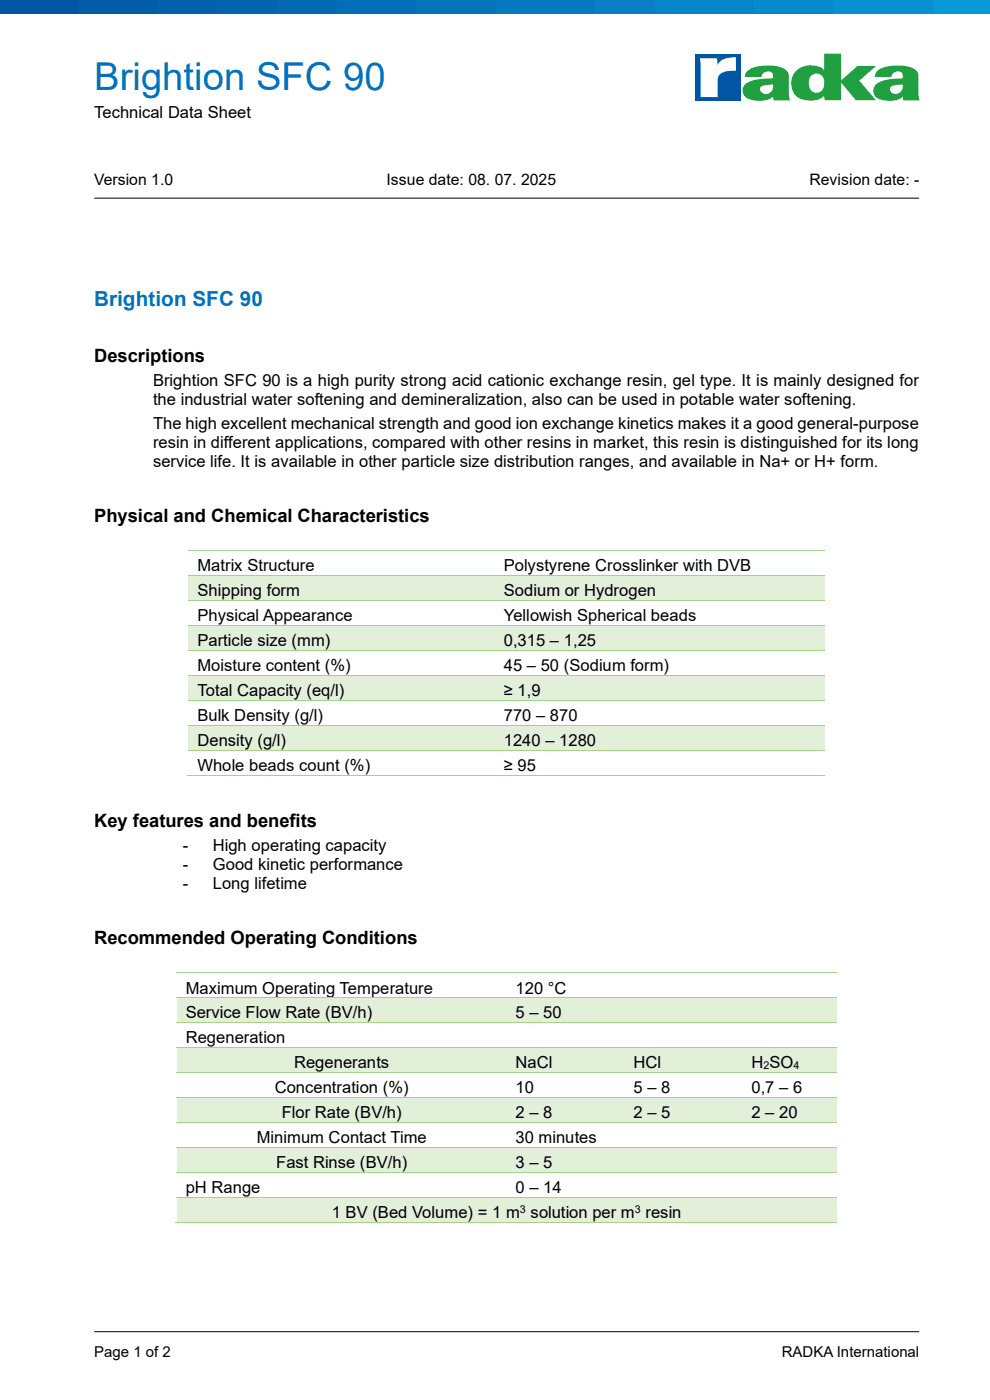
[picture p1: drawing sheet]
<svg xmlns="http://www.w3.org/2000/svg" width="210mm" height="297mm" viewBox="0 0 210 297" stroke-linecap="round" stroke-linejoin="round" font-family="sans-serif">
<path d="M0 0h6.1v2.9h-6.1z" fill="#0054a2"/>
<path d="M4 0h6.3v2.9h-6.3z" fill="#0055a3"/>
<path d="M8.2 0h6.3v2.9h-6.3z" fill="#0057a4"/>
<path d="M12.4 0h6.3v2.9h-6.3z" fill="#0158a5"/>
<path d="M16.6 0h6.4v2.9h-6.4z" fill="#015aa6"/>
<path d="M20.8 0h6.4v2.9h-6.4z" fill="#015ba8"/>
<path d="M25.1 0h6.3v2.9h-6.3z" fill="#015ca9"/>
<path d="M29.3 0h6.3v2.9h-6.3z" fill="#015eaa"/>
<path d="M33.5 0h6.3v2.9h-6.3z" fill="#015fab"/>
<path d="M37.7 0h6.3v2.9h-6.3z" fill="#0260ac"/>
<path d="M41.9 0h6.4v2.9h-6.4z" fill="#0262ad"/>
<path d="M46.1 0h6.4v2.9h-6.4z" fill="#0263ae"/>
<path d="M50.3 0h6.4v2.9h-6.4z" fill="#0265af"/>
<path d="M54.6 0h6.3v2.9h-6.3z" fill="#0266b0"/>
<path d="M58.8 0h6.3v2.9h-6.3z" fill="#0367b1"/>
<path d="M63 0h6.3v2.9h-6.3z" fill="#0369b3"/>
<path d="M67.2 0h6.3v2.9h-6.3z" fill="#036ab4"/>
<path d="M71.4 0h6.4v2.9h-6.4z" fill="#036cb5"/>
<path d="M75.6 0h6.4v2.9h-6.4z" fill="#036db6"/>
<path d="M79.9 0h6.3v2.9h-6.3z" fill="#036eb7"/>
<path d="M84.1 0h6.3v2.9h-6.3z" fill="#0470b8"/>
<path d="M88.3 0h6.3v2.9h-6.3z" fill="#0471b9"/>
<path d="M92.5 0h6.3v2.9h-6.3z" fill="#0473ba"/>
<path d="M96.7 0h6.3v2.9h-6.3z" fill="#0474bb"/>
<path d="M100.9 0h6.4v2.9h-6.4z" fill="#0475bc"/>
<path d="M105.2 0h6.3v2.9h-6.3z" fill="#0577be"/>
<path d="M109.4 0h6.3v2.9h-6.3z" fill="#0578bf"/>
<path d="M113.6 0h6.3v2.9h-6.3z" fill="#0579c0"/>
<path d="M117.8 0h6.3v2.9h-6.3z" fill="#057bc1"/>
<path d="M122 0h6.3v2.9h-6.3z" fill="#057cc2"/>
<path d="M126.2 0h6.4v2.9h-6.4z" fill="#067ec3"/>
<path d="M130.5 0h6.3v2.9h-6.3z" fill="#067fc4"/>
<path d="M134.7 0h6.3v2.9h-6.3z" fill="#0680c5"/>
<path d="M138.9 0h6.3v2.9h-6.3z" fill="#0682c6"/>
<path d="M143.1 0h6.3v2.9h-6.3z" fill="#0683c7"/>
<path d="M147.3 0h6.3v2.9h-6.3z" fill="#0685c9"/>
<path d="M151.5 0h6.3v2.9h-6.3z" fill="#0786ca"/>
<path d="M155.7 0h6.4v2.9h-6.4z" fill="#0787cb"/>
<path d="M160 0h6.3v2.9h-6.3z" fill="#0789cc"/>
<path d="M164.2 0h6.3v2.9h-6.3z" fill="#078acd"/>
<path d="M168.4 0h6.3v2.9h-6.3z" fill="#078cce"/>
<path d="M172.6 0h6.3v2.9h-6.3z" fill="#088dcf"/>
<path d="M176.8 0h6.3v2.9h-6.3z" fill="#088ed0"/>
<path d="M181 0h6.4v2.9h-6.4z" fill="#0890d1"/>
<path d="M185.3 0h6.3v2.9h-6.3z" fill="#0891d2"/>
<path d="M189.5 0h6.3v2.9h-6.3z" fill="#0892d4"/>
<path d="M193.7 0h6.3v2.9h-6.3z" fill="#0894d5"/>
<path d="M197.9 0h6.3v2.9h-6.3z" fill="#0995d6"/>
<path d="M202.1 0h6.3v2.9h-6.3z" fill="#0997d7"/>
<path d="M206.3 0h3.7v2.9h-3.7z" fill="#0998d8"/>
<path d="M20 42h175" fill="none" stroke="#000" stroke-width=".21"/>
<path d="M147.4 11.4h9.6v9.9h-9.6z" fill="#1758a3"/>
<path d="M189 18.4a1.07 1.07 0 0 0 .1 1.3 1.07 1.07 0 0 0 1.3 .2 1.75 1.75 0 0 0 1.1-1.9l-1.7 .1zM186 15.2a6.1 6.1 0 0 1 4.5-1.3h.9a3.7 3.7 0 0 1 3.3 1.6l.1 4.5 .3 1.3h-3.4l-.2-.8-.2 .2a5.1 5.1 0 0 1-5.5-.1 1.99 1.99 0 0 1 1.1-3.3l1.6-.4 3-.3a1.21 1.21 0 0 0-.7-1.4 1.21 1.21 0 0 0-1.5 .5l-.2 .6h-3.5l.1-.6zM161.4 18.4a1.09 1.09 0 0 0 .2 1.3 1.09 1.09 0 0 0 1.3 .2 1.72 1.72 0 0 0 1.1-1.9l-1.7 .1zM158.4 15.2a6.2 6.2 0 0 1 4.6-1.3h.8a3.8 3.8 0 0 1 3.4 1.6l.1 4.5 .3 1.3h-3.5l-.1-.8-.2 .2a5.4 5.4 0 0 1-5.6-.1 1.96 1.96 0 0 1-.6-2 1.96 1.96 0 0 1 1.6-1.4l1.7-.4 3.1-.2a1.12 1.12 0 0 0-.3-1.2 1.12 1.12 0 0 0-1.3-.2 1.16 1.16 0 0 0-.9 1.1h-3.5l.1-.6zM168.6 15.3a3.7 3.7 0 0 0-.4 4.1 3.7 3.7 0 0 0 3.6 2 3.6 3.6 0 0 0 3-1.1l.1 1h3.5v-3.8l3.1 3.8h4.3l-3.5-4.2 3.6-3.1h-4l-3.5 3.1v-5.7h-3.6v3.5a4.6 4.6 0 0 0-6.2 .4zM172 16.2a1.72 1.72 0 0 1 2.2-.3 1.72 1.72 0 0 1 .6 2.1 1.61 1.61 0 0 1-1.5 1.7 1.61 1.61 0 0 1-1.7-1.5 2.51 2.51 0 0 1 .4-2z" fill-rule="evenodd" fill="#20a041"/>
<path d="M148.5 12.4h3.5l.2 1.4a3.1 3.1 0 0 1 3.1-1.6h.8v2.8h-.8a2.91 2.91 0 0 0-3 1.4l-.1 4.2h-3.6v-7z" fill-rule="evenodd" fill="#fefefe"/>
<path d="M20 282.5h175" fill="none" stroke="#000" stroke-width=".21"/>
<path d="M40 116.8h65" fill="none" stroke="#a8d08d" stroke-width=".21"/>
<path d="M105 116.7h.2v.2h-.2z" fill="#a8d08d"/>
<path d="M105.2 116.8h69.8" fill="none" stroke="#a8d08d" stroke-width=".21"/>
<g fill="#e2efd9">
<path d="M40 122.2h65v5.1h-65z" fill-rule="evenodd"/>
<path d="M105 122.2h70v5.1h-70z" fill-rule="evenodd"/>
</g>
<g fill="#e2efd9">
<path d="M41.9 122.2h61.2v5.1h-61.2z"/>
<path d="M106.9 122.2h66.2v5.1h-66.2z"/>
</g>
<path d="M40 122.1h65" fill="none" stroke="#a8d08d" stroke-width=".21"/>
<path d="M105 122h.2v.2h-.2z" fill="#a8d08d"/>
<path d="M40 127.4h65M105.2 122.1h69.8" fill="none" stroke="#a8d08d" stroke-width=".21"/>
<path d="M105 127.3h.2v.2h-.2z" fill="#a8d08d"/>
<path d="M105.2 127.4h69.8" fill="none" stroke="#a8d08d" stroke-width=".21"/>
<g fill="#e2efd9">
<path d="M40 132.8h65v5.1h-65z" fill-rule="evenodd"/>
<path d="M105 132.8h70v5.1h-70z" fill-rule="evenodd"/>
</g>
<g fill="#e2efd9">
<path d="M41.9 132.8h61.2v5.1h-61.2z"/>
<path d="M106.9 132.8h66.2v5.1h-66.2z"/>
</g>
<path d="M40 132.7h65" fill="none" stroke="#a8d08d" stroke-width=".21"/>
<path d="M105 132.6h.2v.2h-.2z" fill="#a8d08d"/>
<path d="M40 138h65M105.2 132.7h69.8" fill="none" stroke="#a8d08d" stroke-width=".21"/>
<path d="M105 137.9h.2v.1h-.2z" fill="#a8d08d"/>
<path d="M105.2 138h69.8" fill="none" stroke="#a8d08d" stroke-width=".21"/>
<g fill="#e2efd9">
<path d="M40 143.3h65v5.2h-65z" fill-rule="evenodd"/>
<path d="M105 143.3h70v5.2h-70z" fill-rule="evenodd"/>
</g>
<g fill="#e2efd9">
<path d="M41.9 143.3h61.2v5.2h-61.2z"/>
<path d="M106.9 143.3h66.2v5.2h-66.2z"/>
</g>
<path d="M40 143.3h65" fill="none" stroke="#a8d08d" stroke-width=".21"/>
<path d="M105 143.2h.2v.1h-.2z" fill="#a8d08d"/>
<path d="M40 148.5h65M105.2 143.3h69.8" fill="none" stroke="#a8d08d" stroke-width=".21"/>
<path d="M105 148.5h.2v.1h-.2z" fill="#a8d08d"/>
<path d="M105.2 148.5h69.8" fill="none" stroke="#a8d08d" stroke-width=".21"/>
<g fill="#e2efd9">
<path d="M40 153.9h65v5.1h-65z" fill-rule="evenodd"/>
<path d="M105 153.9h70v5.1h-70z" fill-rule="evenodd"/>
</g>
<g fill="#e2efd9">
<path d="M41.9 153.9h61.2v5.1h-61.2z"/>
<path d="M106.9 153.9h66.2v5.1h-66.2z"/>
</g>
<path d="M40 153.8h65" fill="none" stroke="#a8d08d" stroke-width=".21"/>
<path d="M105 153.8h.2v.1h-.2z" fill="#a8d08d"/>
<path d="M40 159.1h65M105.2 153.8h69.8" fill="none" stroke="#a8d08d" stroke-width=".21"/>
<path d="M105 159h.2v.2h-.2z" fill="#a8d08d"/>
<path d="M105.2 159.1h69.8M39.8 164.4h65.2" fill="none" stroke="#a8d08d" stroke-width=".21"/>
<path d="M104.7 164.3h.2v.2h-.2z" fill="#a8d08d"/>
<path d="M104.9 164.4h70.1M37.5 206.3h70" fill="none" stroke="#a8d08d" stroke-width=".21"/>
<path d="M107.5 206.2h.2v.2h-.2z" fill="#a8d08d"/>
<path d="M107.7 206.3h69.8" fill="none" stroke="#a8d08d" stroke-width=".21"/>
<g fill="#e2efd9">
<path d="M37.5 211.7h70v5.1h-70z" fill-rule="evenodd"/>
<path d="M107.5 211.7h70v5.1h-70z" fill-rule="evenodd"/>
</g>
<g fill="#e2efd9">
<path d="M39.4 211.7h66.2v5.1h-66.2z"/>
<path d="M109.4 211.7h66.2v5.1h-66.2z"/>
</g>
<path d="M37.5 211.6h70" fill="none" stroke="#a8d08d" stroke-width=".21"/>
<path d="M107.5 211.5h.2v.2h-.2z" fill="#a8d08d"/>
<path d="M37.5 216.9h70M107.7 211.6h69.8" fill="none" stroke="#a8d08d" stroke-width=".21"/>
<path d="M107.5 216.8h.2v.2h-.2z" fill="#a8d08d"/>
<path d="M107.7 216.9h69.8" fill="none" stroke="#a8d08d" stroke-width=".21"/>
<g fill="#e2efd9">
<path d="M37.5 222.3h70v5.1h-70z" fill-rule="evenodd"/>
<path d="M107.5 222.3h70v5.1h-70z" fill-rule="evenodd"/>
</g>
<g fill="#e2efd9">
<path d="M39.4 222.3h66.2v5.1h-66.2z"/>
<path d="M109.4 222.3h66.2v5.1h-66.2z"/>
</g>
<path d="M37.5 222.2h70" fill="none" stroke="#a8d08d" stroke-width=".21"/>
<path d="M107.5 222.1h.2v.2h-.2z" fill="#a8d08d"/>
<path d="M37.5 227.5h70M107.7 222.2h69.8" fill="none" stroke="#a8d08d" stroke-width=".21"/>
<path d="M107.5 227.4h.2v.2h-.2z" fill="#a8d08d"/>
<path d="M107.7 227.5h69.8" fill="none" stroke="#a8d08d" stroke-width=".21"/>
<g fill="#e2efd9">
<path d="M37.5 232.9h70v5.1h-70z" fill-rule="evenodd"/>
<path d="M107.5 232.9h70v5.1h-70z" fill-rule="evenodd"/>
</g>
<g fill="#e2efd9">
<path d="M39.4 232.9h66.2v5.1h-66.2z"/>
<path d="M109.4 232.9h66.2v5.1h-66.2z"/>
</g>
<path d="M37.5 232.8h70" fill="none" stroke="#a8d08d" stroke-width=".21"/>
<path d="M107.5 232.7h.2v.2h-.2z" fill="#a8d08d"/>
<path d="M37.5 238.1h70M107.7 232.8h69.8" fill="none" stroke="#a8d08d" stroke-width=".21"/>
<path d="M107.5 238h.2v.2h-.2z" fill="#a8d08d"/>
<path d="M107.7 238.1h69.8" fill="none" stroke="#a8d08d" stroke-width=".21"/>
<g fill="#e2efd9">
<path d="M37.5 243.5h70v5.1h-70z" fill-rule="evenodd"/>
<path d="M107.5 243.5h70v5.1h-70z" fill-rule="evenodd"/>
</g>
<g fill="#e2efd9">
<path d="M39.4 243.5h66.2v5.1h-66.2z"/>
<path d="M109.4 243.5h66.2v5.1h-66.2z"/>
</g>
<path d="M37.5 243.4h70" fill="none" stroke="#a8d08d" stroke-width=".21"/>
<path d="M107.5 243.3h.2v.2h-.2z" fill="#a8d08d"/>
<path d="M37.5 248.7h70M107.7 243.4h69.8" fill="none" stroke="#a8d08d" stroke-width=".21"/>
<path d="M107.5 248.6h.2v.2h-.2z" fill="#a8d08d"/>
<path d="M107.7 248.7h69.8" fill="none" stroke="#a8d08d" stroke-width=".21"/>
<path d="M37.5 254h140v5.2h-140z" fill-rule="evenodd" fill="#e2efd9"/>
<path d="M39.4 254h136.2v5.2h-136.2z" fill="#e2efd9"/>
<path d="M37.5 254h70" fill="none" stroke="#a8d08d" stroke-width=".21"/>
<path d="M107.5 253.9h.2v.1h-.2z" fill="#a8d08d"/>
<path d="M37.3 259.2h140.2M107.7 254h69.8" fill="none" stroke="#a8d08d" stroke-width=".21"/>
<text font-size="8.1" fill="#0070c0" x="20" y="19">Brightion SFC 90</text>
<text font-size="4.4" fill="#0070c0" x="20" y="64.9">Brightion SFC 90</text>
<g font-size="3.9">
<text x="20" y="76.7">Descriptions</text>
<text x="20" y="110.8">Physical and Chemical Characteristics</text>
<text x="20" y="175.4">Key features and benefits</text>
<text x="20" y="200.3">Recommended Operating Conditions</text>
</g>
<g font-size="3.5">
<text x="20" y="25.1">Technical Data Sheet</text>
<text x="32.5" y="81.9">Brightion SFC 90 is a high purity strong acid cationic exchange resin, gel type. It is mainly designed for</text>
<text x="32.5" y="85.9">the industrial water softening and demineralization, also can be used in potable water softening.</text>
<text x="32.5" y="91.1">The high excellent mechanical strength and good ion exchange kinetics makes it a good general-purpose</text>
<text x="32.5" y="95.1">resin in different applications, compared with other resins in market, this resin is distinguished for its long</text>
<text x="32.5" y="99.1">service life. It is available in other particle size distribution ranges, and available in Na+ or H+ form.</text>
<text x="41.9" y="121.2">Matrix Structure</text>
<text x="106.9" y="121.2">Polystyrene Crosslinker with DVB</text>
<text x="41.9" y="126.5">Shipping form</text>
<text x="41.9" y="131.8">Physical Appearance</text>
<text x="106.9" y="126.5">Sodium or Hydrogen</text>
<text x="106.9" y="131.8">Yellowish Spherical beads</text>
<text x="41.9" y="137.1">Particle size (mm)</text>
<text x="106.9" y="137.1">0,315 – 1,25</text>
<text x="41.9" y="142.4">Moisture content (%)</text>
<text x="106.9" y="142.4">45 – 50 (Sodium form)</text>
<text x="41.9" y="147.7">Total Capacity (eq/l)</text>
<text x="106.9" y="147.7">≥ 1,9</text>
<text x="41.9" y="153">Bulk Density (g/l)</text>
<text x="106.9" y="153">770 – 870</text>
<text x="41.9" y="158.3">Density (g/l)</text>
<text x="106.9" y="158.3">1240 – 1280</text>
<text x="41.9" y="163.6">Whole beads count (%)</text>
<text x="106.9" y="163.6">≥ 95</text>
<text x="38.8" y="180.6">-</text>
<text x="38.8" y="184.6">-</text>
<text x="45.2" y="180.6">High operating capacity</text>
<text x="45.2" y="184.6">Good kinetic performance</text>
<text x="38.8" y="188.7">-</text>
<text x="45.2" y="188.7">Long lifetime</text>
<text x="39.4" y="210.8">Maximum Operating Temperature</text>
<text x="109.4" y="210.8">120 °C</text>
<text x="39.4" y="216.1">Service Flow Rate (BV/h)</text>
<text x="39.4" y="221.4">Regeneration</text>
<text x="109.4" y="216.1">5 – 50</text>
<text x="62.4" y="226.7">Regenerants</text>
<text x="109.4" y="226.7">NaCl</text>
<text x="134.4" y="226.7">HCl</text>
<text x="159.4" y="226.7">H SO</text>
<text x="58.3" y="231.9">Concentration (%)</text>
<text x="109.4" y="231.9">10</text>
<text x="134.4" y="231.9">5 – 8</text>
<text x="159.4" y="231.9">0,7 – 6</text>
<text x="59.8" y="237.2">Flor Rate (BV/h)</text>
<text x="109.4" y="237.2">2 – 8</text>
<text x="134.4" y="237.2">2 – 5</text>
<text x="159.4" y="237.2">2 – 20</text>
<text x="54.5" y="242.5">Minimum Contact Time</text>
<text x="109.4" y="242.5">30 minutes</text>
<text x="58.6" y="247.8">Fast Rinse (BV/h)</text>
<text x="109.4" y="247.8">3 – 5</text>
<text x="39.4" y="253.1">pH Range</text>
<text x="109.4" y="253.1">0 – 14</text>
<text x="70.4" y="258.4">1 BV (Bed Volume) = 1 m solution per m resin</text>
</g>
<g font-size="3.3">
<text x="20" y="39.2">Version 1.0</text>
<text x="82" y="39.2">Issue date: 08. 07. 2025</text>
<text x="171.7" y="39.2">Revision date: -</text>
</g>
<g font-size="3.2">
<text x="20" y="288">Page 1 of 2</text>
<text x="165.9" y="288">RADKA International</text>
</g>
<g font-size="2.3">
<text x="162" y="226.8">2</text>
<text x="168.3" y="226.8">4</text>
<text x="110.3" y="257.3">3</text>
<text x="134.7" y="257.3">3</text>
</g>
</svg>
